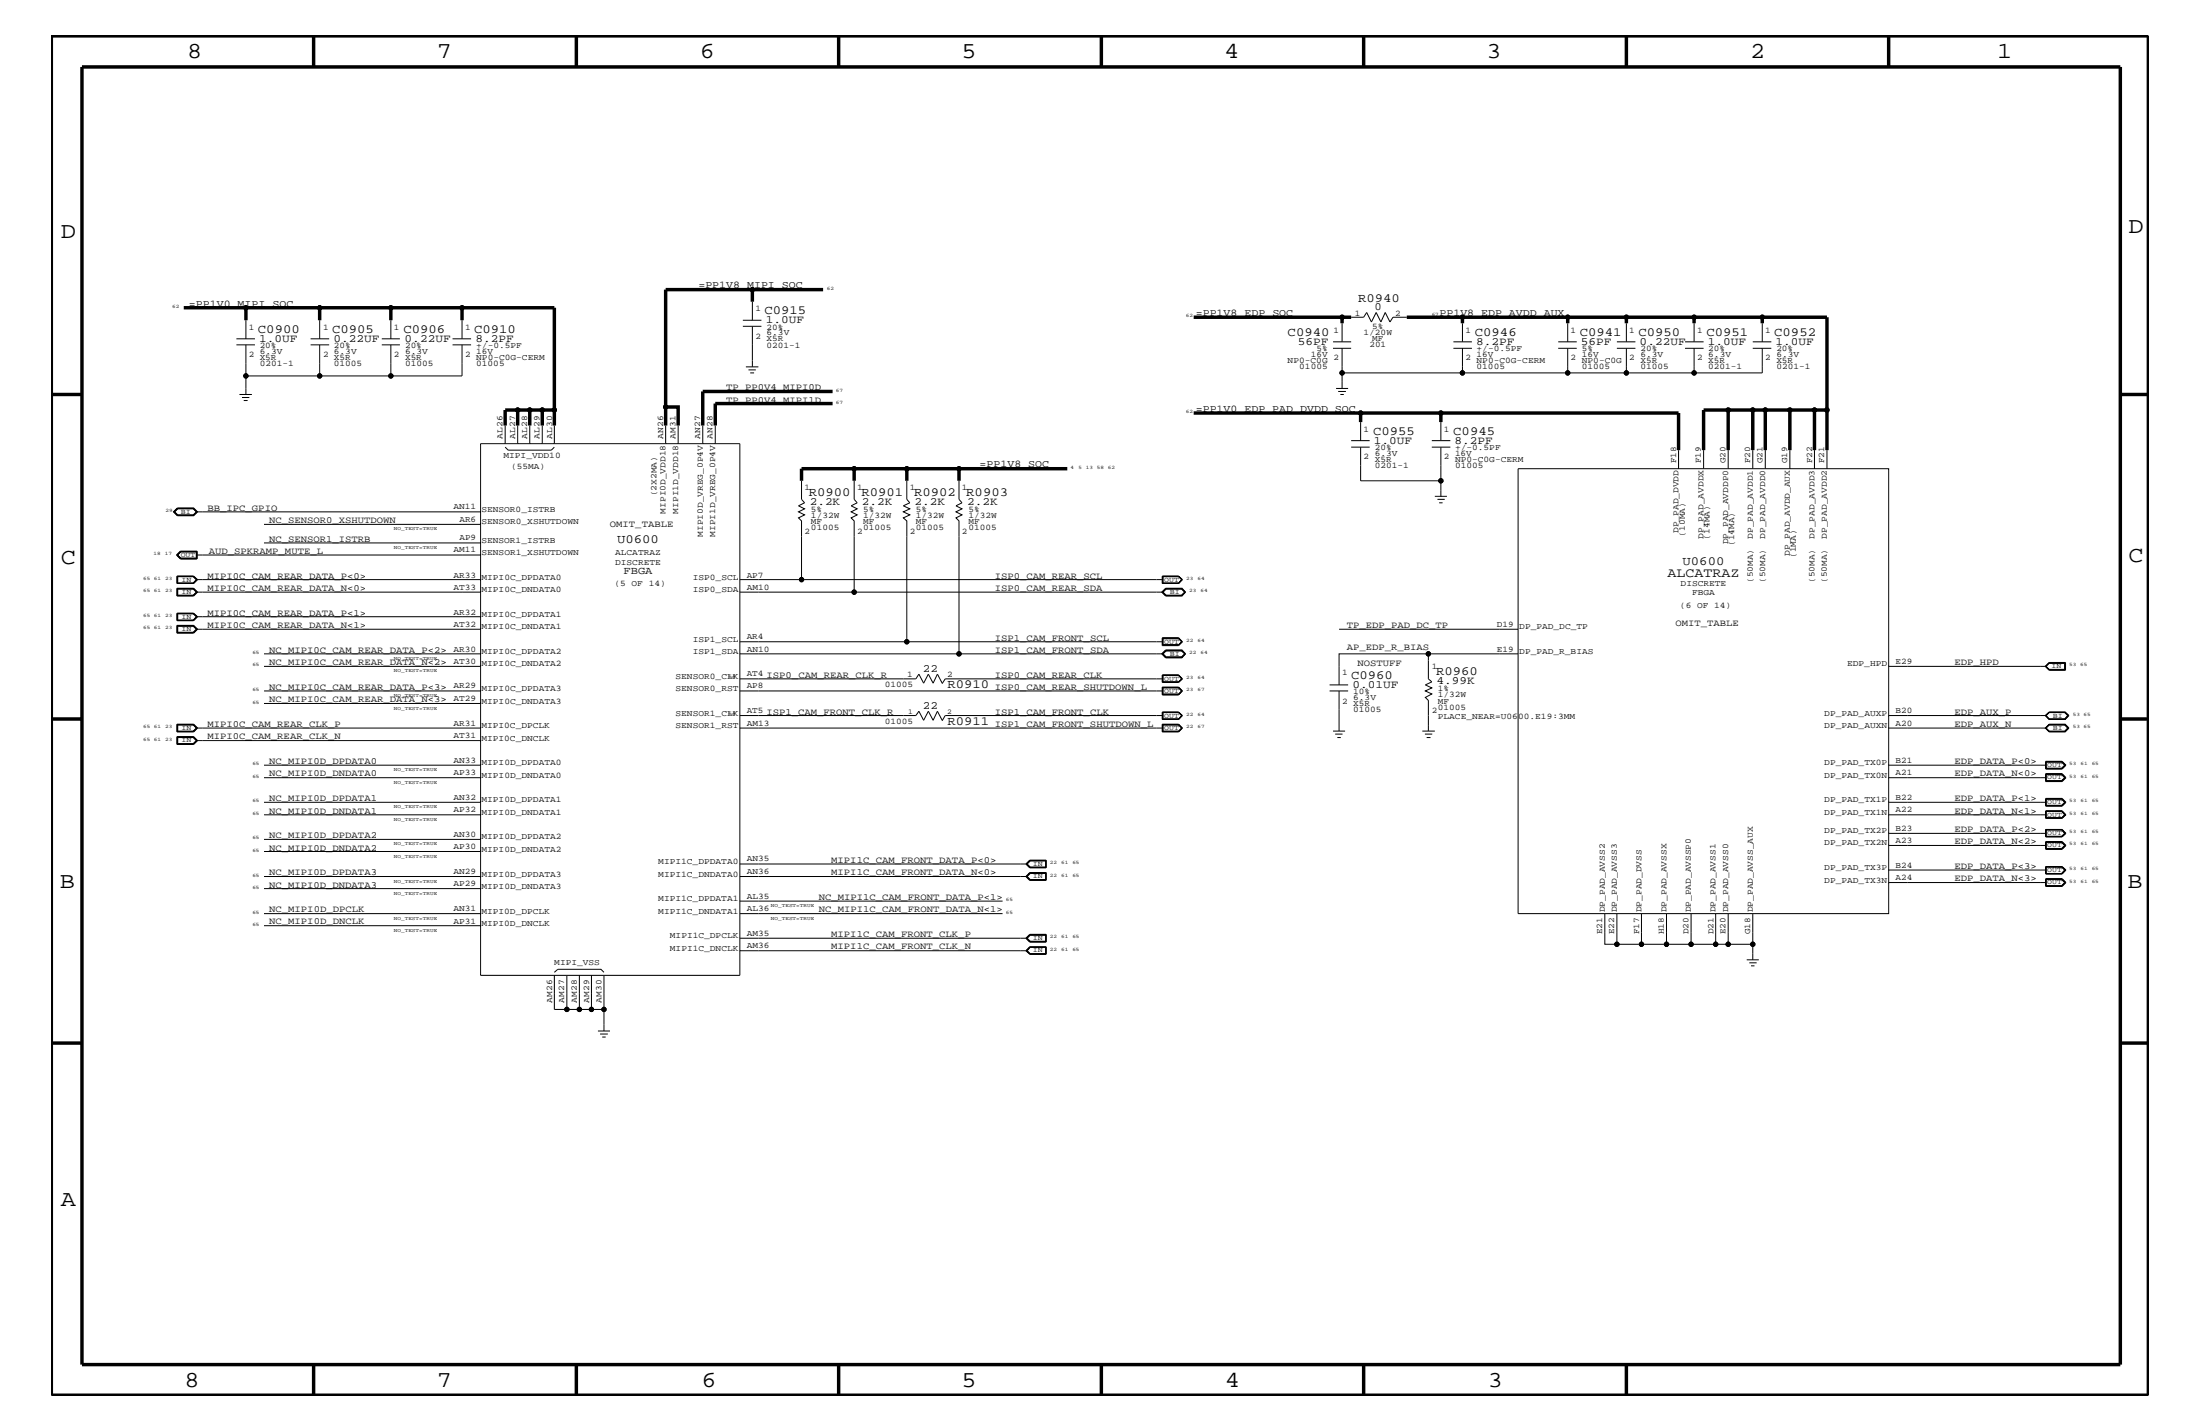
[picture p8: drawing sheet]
<svg xmlns="http://www.w3.org/2000/svg" width="432mm" height="279mm" viewBox="0 0 432 279" stroke-linecap="round" stroke-linejoin="round" font-family="sans-serif">
<g fill="none" stroke="#000" stroke-width=".2">
<path d="M147.7 59.2v3.6M46.4 66.5h3.6M46.4 67.7h3.6M47 77.4h2.4M47.5 78h1.4M47.8 78.6h.8M48.3 62.8v3.7M48.3 67.7v6.1M61 67.7h3.6M61 66.5h3.6M62.7 73.8h-14.4v3.6M62.7 62.8v3.7"/>
<path d="M62.7 67.7v6.1M74.9 66.5h3.6M74.9 67.7h3.6M76.7 62.8v3.7M76.7 67.7v6.1M88.8 66.5h3.7M88.8 67.7h3.7M90.7 62.8v3.7M90.7 67.7v6.1h-28M145.8 62.8h3.6M145.8 64h3.6M146.4 72h2.5"/>
<path d="M146.9 72.6h1.4M147.2 73.2h.8M147.7 64v8M261.6 68.3h3.6M261.6 67.1h3.6M262.2 76.2h2.4M262.7 76.8h1.5M263.1 77.4h.7M263.4 63.4v3.7M263.4 68.3v4.9M265.2 62.2h2.4l.6-.9 1 1.9 .9-1.9 .9 1.9 .9-1.9 .9 1.9 .6-1h2.7M285.3 67.1h3.6"/>
<path d="M285.3 68.3h3.6M287 68.3v4.9h20.7M287 73.2h-23.6v3M287 63.4v3.7M305.8 67.1h3.7M305.8 68.3h3.7M307.7 63.4v3.7M307.7 68.3v4.9M307.7 73.2h11.5M317.4 67.1h3.6M317.4 68.3h3.6M319.2 68.3v4.9h13.3"/>
<path d="M319.2 63.4v3.7M330.7 67.1h3.7M330.7 68.3h3.7M332.5 68.3v4.9h13.4v-4.9M332.5 63.4v3.7M344 68.3h3.7M344 67.1h3.7M345.9 63.4v3.7M94.3 87.1h50.9v104.3h-50.9zM99.2 83.5v3.6M101.6 83.5v3.6M104 83.5v3.6"/>
<path d="M106.4 83.5v3.6M108.8 83.5v3.6M108.8 87.7l-.6 .6h-8.5l-.5-.6M130.6 83.5v3.6M133.1 83.5v3.6M137.9 83.5v3.6M140.4 83.5v3.6M157.3 94.3v3.7l.6 .7-1.2 .5 1.2 .6-1.2 .6 1.2 .6-1.2 .6 .6 .6v11.5h71M167.7 94.3v3.7l.5 .7-1.1 .5 1.1 .6-1.1 .6 1.1 .6-1.1 .6 .6 .6v14h60.6M178 94.3v3.7l.6 .7-1.3 .5 1.3 .6-1.3 .6 1.3 .6-1.3 .6 .7 .6v23.7h50.3M188.2 94.3v3.7l.6 .7-1.2 .5 1.2 .6-1.2 .6 1.2 .6-1.2 .6 .6 .6v26.1h40.1M265.2 86.5h3.6"/>
<path d="M265.2 87.7h3.6M267.1 87.7v6.6h15.7v-6.6M267.1 82.8v3.7M281 87.7h3.7M281 86.5h3.7M281.6 97.4h2.4M282.1 98h1.5M282.5 98.7h.6M282.8 82.8v3.7M282.8 94.3v3.1M298 92h72.7v87.3h-72.7zM329.5 88.3v3.7"/>
<path d="M334.4 88.3v3.7M339.2 88.3v3.7M344 88.3v3.7M346.5 88.3v3.7M351.3 88.3v3.7M356.1 88.3v3.7M358.6 88.3v3.7M34 100.4l.8-.7h3.2l.8 .7-.8 .8h-3.2zM34.1 100.4l.7-.6h3.1l.8 .6-.8 .7h-3.1zM34.2 100.4l.7-.6h3l.7 .6-.7 .7h-3zM34.7 115.4h3.3l.8 .8-.8 .7h-3.3zM34.7 113h3.3l.8 .7-.8 .8h-3.3z"/>
<path d="M34.8 114.4h3.1M34.8 113v1.5M34.8 113.1h3.1M34.9 108.9l.6-.6h3v1.2h-3zM34.9 113.1v1.3M34.9 115.6h3l.6 .6-.6 .6h-3zM35.4 108.1h3.3v1.6h-3.3l-.8-.8zM35.5 108.2h3.1v1.5M35.5 108.2l-.7 .7 .7 .7h3.1M35.5 108.2l-.8 .7 .8 .8M37.9 115.5l.8 .7-.8 .7M37.9 113l.8 .7-.8 .8"/>
<path d="M37.9 115.5l.7 .7-.7 .7M37.9 113.1l.7 .6-.7 .7M37.9 113.1l.6 .6M37.9 115.5h-3.1v1.4h3.1M38.5 100.4l-.6 .6h-3l-.6-.6 .6-.6h3l.6 .6h55.8M38.5 113.7h55.8M38.5 116.2h55.8M38.5 108.9h55.8M38.5 113.7l-.6 .7M51.8 102.9h42.5M51.8 106.5h42.5M145.2 113.7h12.1"/>
<path d="M145.2 116.2h22.5M228.2 113.1h3.1M228.2 113v1.5M228.2 114.4h3.1M228.3 113.1v1.3M228.8 115.5h3.1l.8 .7-.8 .7h-3.1l-.7-.7zM228.8 115.4h3.2l.7 .8-.7 .7h-3.2l-.8-.7zM228.9 115.5h3l.7 .7-.7 .7h-3l-.7-.7zM228.9 115.6h3l.6 .6-.6 .6h-3l-.6-.6zM231.3 113l.8 .7-.8 .8M231.3 113l.7 .7M231.3 113.1l.7 .6"/>
<path d="M231.3 113.1l.6 .6-.6 .7M231.3 113h-3.2v1.5h3.2M232 113.7l-.7 .8M232 113.7l-.7 .7M34.7 120.3h3.3l.8 .7-.8 .8h-3.3zM34.7 122.7h3.3l.8 .8-.8 .7h-3.3zM34.8 120.3v1.5M34.8 121.7h3.1M34.8 120.4h3.1M34.9 120.4v1.3M34.9 122.9h3l.6 .6-.6 .6h-3zM37.9 122.8l.8 .7-.8 .6"/>
<path d="M37.9 120.3l.8 .7-.8 .8M37.9 122.8l.7 .7-.7 .6M37.9 120.4l.7 .6-.7 .7M37.9 120.4l.6 .6M37.9 122.8h-3.1v1.3h3.1M38.5 123.5h55.8M38.5 121h55.8M38.5 121l-.6 .7M51.8 130.7h42.5M51.8 128.3h42.5M51.8 135.6h42.5M51.8 138h42.5"/>
<path d="M145.2 125.9h32.8M145.2 128.3h43M145.2 133.2h34.6l.6-.9 .9 1.7 .9-1.7 .9 1.7 .9-1.7 .9 1.7M145.2 135.6h83.1M228.1 125.2h3.2l.8 .7-.8 .8h-3.2zM228.1 134.8h3.2l.8 .8-.8 .7h-3.2zM228.2 125.2h3.1l.7 .7M228.2 132.5h3.1M228.2 139.8h3.1M228.2 128.3l.7-.6h3l.7 .6-.7 .7h-3zM228.2 126.5h3.1M228.2 125.2v1.4h3.1l.7-.7"/>
<path d="M228.2 132.4v1.5M228.2 139.7v1.5M228.2 133.8h3.1M228.3 126.5v-1.2h3l.6 .6-.6 .6M228.3 132.5v1.3M228.3 135h3l.6 .6-.6 .6h-3zM228.3 139.8v1.3M228.3 133.2h-42.8l-.6 .9M228.3 128.3l.6-.6h3l.6 .6-.6 .6h-3zM231.3 132.4l.8 .8-.8 .7M231.3 139.7l.8 .7-.8 .8M231.3 125.2l.7 .7"/>
<path d="M231.3 132.4l.7 .8M231.3 132.5l.7 .7M231.3 139.7l.7 .7M231.3 139.8l.7 .6M231.3 132.5l.6 .7-.6 .6M231.3 139.8l.6 .6-.6 .7M231.3 132.4h-3.2v1.5h3.2M231.3 139.7h-3.2v1.5h3.2M232 135.6l-.7-.7h-3.1v1.4M232 125.9l-.7 .6M232 133.2l-.7 .7M232 133.2l-.7 .6"/>
<path d="M232 135.6l-.7 .6h-3.1M232 135.6l-.7 .7M232.7 128.3l-.8-.7h-3.1l-.7 .7 .7 .8M232.7 128.3l-.7-.8h-3.2l-.8 .8 .8 .8M232.7 128.3l-.8 .8h-3.1M232.7 128.3l-.7 .8h-3.2M261 134.4h3.6M261 135.6h3.6M262.8 135.6v7.8M262.8 123.5h35.2M280.3 128.3v4.9l.7 .6-1.2 .6 1.2 .6-1.2 .6 1.2 .6-1.2 .6 .5 .6v6M298 128.3h-35.2v6.1"/>
<path d="M370.7 130.7h30.9M401.4 130.7l.8-.7h3.2v1.5h-3.2zM401.5 130.7l.7-.6h3.1v1.3h-3.1zM401.6 130.7l.6-.5h3v1.1h-3zM402.2 139.7h3.1l.8 .7-.8 .8h-3.1M402.2 139.7h3.1l.7 .7-.7 .8h-3.1M402.2 139.8h3.1l.6 .6-.6 .7h-3.1M402.2 139.8h3l.6 .6-.6 .7h-3M402.2 139.7l-.8 .7 .8 .8M402.2 139.7l-.7 .7 .7 .8M402.2 139.8l-.7 .6 .7 .7M402.2 139.8l-.6 .6 .6 .7"/>
<path d="M34.7 144.5h3.3l.8 .8-.8 .8h-3.3zM34.7 142.1h3.3l.8 .8-.8 .7h-3.3zM34.8 144.5v1.5h3.1M34.8 144.6h3.1l.7 .7-.7 .7M34.9 142.3h3l.6 .6-.6 .5h-3zM34.9 144.7h3l.6 .6-.6 .6h-3zM37.9 144.5l.8 .8-.8 .7M37.9 142.2l.8 .7-.8 .6 .7-.6zM37.9 142.2h-3.1v1.3h3.1M38.5 142.9h55.8M38.5 145.3h55.8M51.8 150.1h42.5"/>
<path d="M51.8 152.6h42.5M51.8 157.4h42.5M51.8 159.9h42.5M145.2 140.4h34.6l.6-.8 .9 1.7 .9-1.7 .9 1.7 .9-1.7 .9 1.7M145.2 142.9h83.1M228.1 142.1h3.2l.8 .8-.8 .7h-3.2zM228.2 141.1h3.1M228.3 142.3h3l.6 .6-.6 .5h-3zM228.3 140.4h-42.8l-.6 1M231.3 142.2l.7 .7-.7 .6h-3.1v-1.3h3.1M232 140.4l-.7 .8M232 140.4l-.7 .7"/>
<path d="M261.6 143.4h2.4M262.1 144h1.4M262.5 144.7h.7M279.2 143.4h2.4M279.7 144h1.4M280 144.7h.8M370.7 140.4h30.9M370.7 142.9h30.9M370.7 150.1h30.9M370.7 152.6h30.9M370.7 157.4h30.9M370.7 159.9h30.9"/>
<path d="M401.5 149.5h3.2l.7 .6-.7 .7h-3.2M401.5 156.7h3.2l.7 .7-.7 .7h-3.2M401.5 149.4h3.2l.8 .7-.8 .8h-3.2zM401.5 151.8h3.2l.8 .8-.8 .8h-3.2zM401.5 156.7h3.2l.8 .7-.8 .8h-3.2zM401.6 149.5h3l.6 .6-.6 .6h-3M401.6 151.9h3l.7 .7-.7 .6M401.6 152h3l.6 .6-.6 .6M401.6 156.8h3l.6 .6-.6 .6h-3M401.6 159.2h3M401.6 149.5v1.3M401.6 151.9v1.3h3"/>
<path d="M401.6 156.7v1.4M401.6 159.2v1.3h3M402.2 142.1h3.1l.8 .8-.8 .7h-3.1l-.8-.7zM402.2 142.2h3.1l.7 .7-.7 .6h-3.1M402.2 142.2h3.1l.6 .7-.6 .6h-3.1M402.2 142.3h3l.6 .6-.6 .5h-3l-.6-.5zM402.2 142.2l-.7 .7 .7 .6M404.6 149.5l.7 .6-.7 .7M404.6 156.7l.7 .7-.7 .7M404.6 159.2l.7 .7-.7 .6M404.6 159.2l.6 .7-.6 .6M404.7 151.8l.7 .8-.7 .7h-3.2"/>
<path d="M404.7 159.1l.7 .8-.7 .6M404.7 159.1l.8 .8-.8 .6M404.7 159.1h-3.2v1.4h3.2M51.8 172h42.5M51.8 179.3h42.5M51.8 167.1h42.5M51.8 174.4h42.5M51.8 164.7h42.5M145.2 172h56.4M145.2 169.5h56.4M145.2 176.8h51.6M145.2 179.3h51.6"/>
<path d="M201.3 169.5l.8-.7h3.2v1.5h-3.2zM202.1 171.2h3.2v1.5h-3.2l-.8-.7zM202.1 171.2l-.7 .8 .7 .7h3.2M202.2 172.7l-.7-.7 .7-.7h3v1.4M202.2 168.8l-.7 .7 .7 .7M205.2 171.4h-3l-.6 .6 .6 .6h3M205.2 168.9h-3l-.6 .6 .6 .6h3M205.2 168.8v1.4M205.3 168.8h-3.2l-.7 .7 .7 .7h3.2M315 179.3v6h2.4v-6M322.2 179.3v6h-4.8M327.1 179.3v6h-4.9"/>
<path d="M331.9 179.3v6h-4.8M336.7 179.3v6h2.5v-6M344 179.3v9M370.7 163.5h30.9M370.7 165.9h30.9M370.7 170.7h30.9M370.7 173.2h30.9M401.5 165.2h3.2l.7 .7-.7 .7h-3.2M401.5 172.5h3.2l.7 .7-.7 .6h-3.2M401.5 165.1h3.2l.8 .8-.8 .7h-3.2zM401.5 172.4h3.2l.8 .8-.8 .7h-3.2zM401.6 162.8h3"/>
<path d="M401.6 165.3h3l.6 .6-.6 .6h-3M401.6 170.1h3M401.6 172.6h3l.6 .6-.6 .6h-3M401.6 162.8v1.3h3M401.6 165.2v1.4M401.6 170.1v1.3h3M401.6 172.5v1.3M404.6 162.8l.7 .7-.7 .6M404.6 165.2l.7 .7-.7 .7M404.6 170.1l.7 .6-.7 .7M404.6 172.5l.7 .7-.7 .6M404.6 162.8l.6 .7-.6 .6"/>
<path d="M404.6 170.1l.6 .6-.6 .7M404.7 162.8l.7 .7-.7 .7M404.7 170l.7 .7-.7 .8M404.7 162.8l.8 .7-.8 .7M404.7 170l.8 .7-.8 .8M404.7 162.8h-3.2v1.4h3.2M404.7 170h-3.2v1.5h3.2M51.8 181.6h42.5M108.8 190.8l.7-.6h8.4l.6 .6M108.8 191.4v6.7h2.5v-6.7M111.3 198.1h2.4M113.7 191.4v6.7h2.4v-6.7"/>
<path d="M118.5 191.4v6.7h-2.4M118.5 198.1v4.2M145.2 184.1h56.4M145.2 186.5h56.4M202.1 183.3h3.2v1.5h-3.2l-.8-.7zM202.1 185.8h3.2v1.4h-3.2M202.1 185.8l-.7 .7 .7 .7M202.1 185.8l-.8 .7 .8 .7M202.2 185.9l-.6 .6 .6 .6M202.2 185.9h3v1.2h-3M202.2 183.4l-.7 .7 .7 .7M202.2 185.9l-.7 .6 .7 .6"/>
<path d="M205.2 183.5h-3l-.6 .6 .6 .6h3M205.2 183.4v1.4M205.3 183.4h-3.2l-.7 .7 .7 .7h3.2M331.9 185.3h4.8M339.2 185.3h4.8M342.8 188.3h2.4M343.3 188.9h1.5M343.7 189.5h.7M117.4 202.3h2.3M117.8 202.9h1.5M118.2 203.5h.7"/>
<circle cx="147.7" cy="56.8" r=".42"/>
<circle cx="48.3" cy="73.8" r=".42"/>
<circle cx="48.3" cy="60.4" r=".42"/>
<circle cx="62.7" cy="73.8" r=".42"/>
<circle cx="62.7" cy="60.4" r=".42"/>
<circle cx="76.7" cy="60.4" r=".42"/>
<circle cx="76.7" cy="73.8" r=".42"/>
<circle cx="90.7" cy="60.4" r=".42"/>
<circle cx="130.6" cy="79.9" r=".42"/>
<circle cx="263.4" cy="73.2" r=".42"/>
<circle cx="263.4" cy="62.2" r=".42"/>
<circle cx="287" cy="62.2" r=".42"/>
<circle cx="287" cy="73.2" r=".42"/>
<circle cx="307.7" cy="73.2" r=".42"/>
<circle cx="307.7" cy="62.2" r=".42"/>
<circle cx="319.2" cy="73.2" r=".42"/>
<circle cx="319.2" cy="62.2" r=".42"/>
<circle cx="332.5" cy="73.2" r=".42"/>
<circle cx="332.5" cy="62.2" r=".42"/>
<circle cx="345.9" cy="62.2" r=".42"/>
<circle cx="101.6" cy="80.4" r=".42"/>
<circle cx="104" cy="80.4" r=".42"/>
<circle cx="106.4" cy="80.4" r=".42"/>
<circle cx="108.8" cy="80.4" r=".42"/>
<circle cx="167.7" cy="92" r=".42"/>
<circle cx="178" cy="92" r=".42"/>
<circle cx="188.2" cy="92" r=".42"/>
<circle cx="267.1" cy="81" r=".42"/>
<circle cx="282.8" cy="94.3" r=".42"/>
<circle cx="282.8" cy="81" r=".42"/>
<circle cx="339.2" cy="80.4" r=".42"/>
<circle cx="344" cy="80.4" r=".42"/>
<circle cx="346.5" cy="80.4" r=".42"/>
<circle cx="351.3" cy="80.4" r=".42"/>
<circle cx="356.1" cy="80.4" r=".42"/>
<circle cx="358.6" cy="80.4" r=".42"/>
<circle cx="157.3" cy="113.7" r=".42"/>
<circle cx="167.7" cy="116.2" r=".42"/>
<circle cx="178" cy="125.9" r=".42"/>
<circle cx="188.2" cy="128.3" r=".42"/>
<circle cx="280.3" cy="128.3" r=".42"/>
<circle cx="111.3" cy="198.1" r=".42"/>
<circle cx="113.7" cy="198.1" r=".42"/>
<circle cx="116.1" cy="198.1" r=".42"/>
<circle cx="118.5" cy="198.1" r=".42"/>
<circle cx="317.3" cy="185.3" r=".42"/>
<circle cx="322.2" cy="185.3" r=".42"/>
<circle cx="327.1" cy="185.3" r=".42"/>
<circle cx="331.9" cy="185.3" r=".42"/>
<circle cx="336.7" cy="185.3" r=".42"/>
<circle cx="339.2" cy="185.3" r=".42"/>
<circle cx="344" cy="185.3" r=".42"/>
</g>
<g fill="none" stroke="#000" stroke-width=".68" stroke-linecap="butt">
<path d="M10.1 7h411.6v266.8h-411.6zM16.1 13.1h400.1v254.6h-400.1zM61.6 7v6.1M113.1 7v6.1M164.6 7v6.1M216.2 7v6.1M267.6 7v6.1M319.2 7v6.1M370.7 7v6.1M147.7 56.8v2.4M161.6 56.8h-31v26.7M10.1 77.4h6"/>
<path d="M36.1 60.4h40.6M48.3 60.4v2.4M62.7 60.4v2.4M76.7 62.8v-2.4h14v2.4M90.7 60.4h18.1v23.1M130.6 79.9h2.5v3.6M163.4 79.2h-23v4.3M163.4 76.8h-25.5v6.7M234.3 62.2h30.9M263.4 62.2v1.2M276.1 62.2h31.6M287 62.2v1.2"/>
<path d="M307.7 62.2h11.5v1.2M307.7 62.2v1.2M319.2 62.2h13.3v1.2M332.5 62.2h13.4v1.2M345.9 62.2h12.7v26.1M416.2 77.4h5.5M101.6 80.4v3.1M104 80.4h-4.8v3.1M106.4 80.4h-2.4v3.1M108.8 80.4h-2.4v3.1M167.7 92h-10.4v2.3M178 92h-10.3v2.3"/>
<path d="M188.2 92h21.3M188.2 92h-10.2v2.3M188.2 92v2.3M234.3 81h32.8v1.8M267.1 81h62.4v7.3M282.8 81v1.8M339.2 80.4v7.9M344 80.4h-9.6v7.9M346.5 80.4h9.6M346.5 80.4v7.9M346.5 80.4h-2.5v7.9M351.3 80.4v7.9"/>
<path d="M358.6 80.4h-2.5v7.9M10.1 141.1h6M416.2 141.1h5.5M10.1 204.7h6M416.2 204.7h5.5M61.6 267.7v6.1M113.1 267.7v6.1M164.6 267.7v6.1M216.2 268v5.8M267.6 267.7v6.1M319.2 267.7v6.1"/>
</g>
<g fill="#000">
<circle cx="147.7" cy="56.8" r=".42"/>
<circle cx="48.3" cy="60.4" r=".42"/>
<circle cx="48.3" cy="73.8" r=".42"/>
<circle cx="62.7" cy="73.8" r=".42"/>
<circle cx="62.7" cy="60.4" r=".42"/>
<circle cx="76.7" cy="60.4" r=".42"/>
<circle cx="76.7" cy="73.8" r=".42"/>
<circle cx="90.7" cy="60.4" r=".42"/>
<circle cx="130.6" cy="79.9" r=".42"/>
<circle cx="263.4" cy="73.2" r=".42"/>
<circle cx="263.4" cy="62.3" r=".42"/>
<circle cx="287" cy="73.2" r=".42"/>
<circle cx="287" cy="62.3" r=".42"/>
<circle cx="307.7" cy="73.2" r=".42"/>
<circle cx="307.7" cy="62.3" r=".42"/>
<circle cx="319.2" cy="73.2" r=".42"/>
<circle cx="319.2" cy="62.3" r=".42"/>
<circle cx="332.5" cy="73.2" r=".42"/>
<circle cx="332.5" cy="62.3" r=".42"/>
<circle cx="345.9" cy="62.3" r=".42"/>
<circle cx="101.6" cy="80.5" r=".42"/>
<circle cx="104" cy="80.5" r=".42"/>
<circle cx="106.4" cy="80.5" r=".42"/>
<circle cx="108.8" cy="80.5" r=".42"/>
<circle cx="167.6" cy="92" r=".42"/>
<circle cx="178" cy="92" r=".42"/>
<circle cx="188.2" cy="92" r=".42"/>
<circle cx="267" cy="81.1" r=".42"/>
<circle cx="282.8" cy="81.1" r=".42"/>
<circle cx="282.8" cy="94.3" r=".42"/>
<circle cx="339.2" cy="80.5" r=".42"/>
<circle cx="344" cy="80.5" r=".42"/>
<circle cx="346.5" cy="80.5" r=".42"/>
<circle cx="351.3" cy="80.5" r=".42"/>
<circle cx="356.1" cy="80.5" r=".42"/>
<circle cx="358.6" cy="80.5" r=".42"/>
<circle cx="157.3" cy="113.7" r=".42"/>
<circle cx="167.6" cy="116.2" r=".42"/>
<circle cx="178" cy="125.9" r=".42"/>
<circle cx="188.2" cy="128.3" r=".42"/>
<circle cx="280.3" cy="128.3" r=".42"/>
<circle cx="111.3" cy="198.1" r=".42"/>
<circle cx="113.7" cy="198.1" r=".42"/>
<circle cx="116.1" cy="198.1" r=".42"/>
<circle cx="118.5" cy="198.1" r=".42"/>
<circle cx="317.3" cy="185.3" r=".42"/>
<circle cx="322.2" cy="185.3" r=".42"/>
<circle cx="327.1" cy="185.3" r=".42"/>
<circle cx="331.9" cy="185.3" r=".42"/>
<circle cx="336.7" cy="185.3" r=".42"/>
<circle cx="339.2" cy="185.3" r=".42"/>
<circle cx="344" cy="185.3" r=".42"/>
</g>
<g font-size="4.5">
<text x="36.7" y="11.5">8</text>
<text x="85.8" y="11.5">7</text>
<text x="137.3" y="11.5">6</text>
<text x="188.7" y="11.5">5</text>
<text x="240.3" y="11.5">4</text>
<text x="291.8" y="11.5">3</text>
<text x="343.5" y="11.5">2</text>
<text x="392" y="11.5">1</text>
<text x="11.9" y="46.8">D</text>
<text x="417.7" y="45.7">D</text>
<text x="11.9" y="110.6">C</text>
<text x="417.7" y="110.4">C</text>
<text x="11.8" y="174.3">B</text>
<text x="417.6" y="174.2">B</text>
<text x="11.9" y="236.7">A</text>
<text x="36.2" y="272.1">8</text>
<text x="85.8" y="272.1">7</text>
<text x="137.7" y="272.1">6</text>
<text x="188.7" y="272.1">5</text>
<text x="240.4" y="272.1">4</text>
<text x="292" y="272.1">3</text>
</g>
<text font-size="2.6" x="327.3" y="113.1">ALCATRAZ</text>
<g font-size="2.5">
<text x="266.6" y="59.2">R0940</text>
<text x="50.6" y="65.3">C0900</text>
<text x="65.2" y="65.3">C0905</text>
<text x="79.2" y="65.3">C0906</text>
<text x="93" y="65.3">C0910</text>
<text x="150" y="61.7">C0915</text>
<text x="252.7" y="65.9">C0940</text>
<text x="289.5" y="65.9">C0946</text>
<text x="310" y="65.9">C0941</text>
<text x="321.6" y="65.9">C0950</text>
<text x="334.9" y="65.9">C0951</text>
<text x="348.2" y="65.9">C0952</text>
<text x="269.5" y="85.3">C0955</text>
<text x="285.2" y="85.3">C0945</text>
<text x="158.7" y="97.3">R0900</text>
<text x="169.1" y="97.3">R0901</text>
<text x="179.4" y="97.3">R0902</text>
<text x="189.7" y="97.3">R0903</text>
<text x="121.1" y="106.5">U0600</text>
<text x="330.2" y="110.8">U0600</text>
<text x="186" y="135">R0910</text>
<text x="265.2" y="133.2">C0960</text>
<text x="281.9" y="132.4">R0960</text>
<text x="186" y="142.3">R0911</text>
</g>
<g font-size="2.2">
<text x="150.3" y="63.4">1.0UF</text>
<text x="269.8" y="60.9">0</text>
<text x="50.9" y="67.1">1.0UF</text>
<text x="65.4" y="67.1">0.22UF</text>
<text x="79.4" y="67.1">0.22UF</text>
<text x="93.3" y="67.1">8.2PF</text>
<text x="254.8" y="67.7">56PF</text>
<text x="289.7" y="67.7">8.2PF</text>
<text x="310.3" y="67.7">56PF</text>
<text x="321.8" y="67.7">0.22UF</text>
<text x="335.2" y="67.7">1.0UF</text>
<text x="348.5" y="67.7">1.0UF</text>
<text x="269.7" y="87.1">1.0UF</text>
<text x="285.5" y="87.1">8.2PF</text>
<text x="158.9" y="99.1">2.2K</text>
<text x="169.2" y="99.1">2.2K</text>
<text x="179.5" y="99.1">2.2K</text>
<text x="189.8" y="99.1">2.2K</text>
<text x="181.1" y="131.9">22</text>
<text x="265.4" y="135">0.01UF</text>
<text x="281.9" y="134.2">4.99K</text>
<text x="181.1" y="139.1">22</text>
</g>
<text font-size="2.1" x="122.4" y="112.6">FBGA</text>
<g font-size="2">
<text x="137.1" y="56.6">=PP1V8_MIPI_SOC</text>
<text x="37.1" y="60.2">=PP1V0_MIPI_SOC</text>
<text x="234.7" y="62">=PP1V8_EDP_SOC</text>
<text x="282.5" y="62">PP1V8_EDP_AVDD_AUX</text>
<text x="234.7" y="80.8">=PP1V0_EDP_PAD_DVDD_SOC</text>
<text x="192.3" y="91.7">=PP1V8_SOC</text>
</g>
<g font-size="1.9">
<text x="142.5" y="76.6">TP_PP0V4_MIPI0D</text>
<text x="142.5" y="79">TP_PP0V4_MIPI1D</text>
<text x="40.7" y="100.2">BB_IPC_GPIO</text>
<text x="52.8" y="102.6">NC_SENSOR0_XSHUTDOWN</text>
<text x="52.8" y="106.3">NC_SENSOR1_ISTRB</text>
<text x="119.7" y="103.5">OMIT_TABLE</text>
<text x="40.7" y="113.6">MIPI0C_CAM_REAR_DATA_P&lt;0&gt;</text>
<text x="41" y="108.7">AUD_SPKRAMP_MUTE_L</text>
<text x="195.2" y="113.6">ISP0_CAM_REAR_SCL</text>
<text x="40.7" y="115.9">MIPI0C_CAM_REAR_DATA_N&lt;0&gt;</text>
<text x="195.2" y="115.9">ISP0_CAM_REAR_SDA</text>
<text x="40.7" y="123.2">MIPI0C_CAM_REAR_DATA_N&lt;1&gt;</text>
<text x="40.7" y="120.8">MIPI0C_CAM_REAR_DATA_P&lt;1&gt;</text>
<text x="195.2" y="125.7">ISP1_CAM_FRONT_SCL</text>
<text x="264.3" y="123.2">TP_EDP_PAD_DC_TP</text>
<text x="328.8" y="122.9">OMIT_TABLE</text>
<text x="52.8" y="128">NC_MIPI0C_CAM_REAR_DATA_P&lt;2&gt;</text>
<text x="52.8" y="130.5">NC_MIPI0C_CAM_REAR_DATA_N&lt;2&gt;</text>
<text x="195.2" y="128">ISP1_CAM_FRONT_SDA</text>
<text x="264.3" y="127.5">AP_EDP_R_BIAS</text>
<text x="266.4" y="130.8">NOSTUFF</text>
<text x="383.6" y="130.5">EDP_HPD</text>
<text x="52.8" y="135.3">NC_MIPI0C_CAM_REAR_DATA_P&lt;3&gt;</text>
<text x="52.8" y="137.8">NC_MIPI0C_CAM_REAR_DATA_N&lt;3&gt;</text>
<text x="195.2" y="135.3">ISP0_CAM_REAR_SHUTDOWN_L</text>
<text x="195.2" y="133">ISP0_CAM_REAR_CLK</text>
<text x="40.7" y="142.6">MIPI0C_CAM_REAR_CLK_P</text>
<text x="195.2" y="142.6">ISP1_CAM_FRONT_SHUTDOWN_L</text>
<text x="195.2" y="140.2">ISP1_CAM_FRONT_CLK</text>
<text x="383.6" y="142.6">EDP_AUX_N</text>
<text x="383.6" y="140.2">EDP_AUX_P</text>
<text x="40.7" y="145.1">MIPI0C_CAM_REAR_CLK_N</text>
<text x="52.8" y="149.9">NC_MIPI0D_DPDATA0</text>
<text x="383.6" y="149.9">EDP_DATA_P&lt;0&gt;</text>
<text x="52.8" y="152.3">NC_MIPI0D_DNDATA0</text>
<text x="383.6" y="152.3">EDP_DATA_N&lt;0&gt;</text>
<text x="52.8" y="159.6">NC_MIPI0D_DNDATA1</text>
<text x="52.8" y="157.2">NC_MIPI0D_DPDATA1</text>
<text x="383.6" y="159.6">EDP_DATA_N&lt;1&gt;</text>
<text x="383.6" y="157.2">EDP_DATA_P&lt;1&gt;</text>
<text x="52.8" y="164.5">NC_MIPI0D_DPDATA2</text>
<text x="52.8" y="166.9">NC_MIPI0D_DNDATA2</text>
<text x="383.6" y="165.6">EDP_DATA_N&lt;2&gt;</text>
<text x="383.6" y="163.3">EDP_DATA_P&lt;2&gt;</text>
<text x="52.8" y="171.7">NC_MIPI0D_DPDATA3</text>
<text x="163.2" y="169.3">MIPI1C_CAM_FRONT_DATA_P&lt;0&gt;</text>
<text x="163.2" y="171.7">MIPI1C_CAM_FRONT_DATA_N&lt;0&gt;</text>
<text x="383.6" y="172.9">EDP_DATA_N&lt;3&gt;</text>
<text x="383.6" y="170.5">EDP_DATA_P&lt;3&gt;</text>
<text x="52.8" y="174.2">NC_MIPI0D_DNDATA3</text>
<text x="52.8" y="179">NC_MIPI0D_DPCLK</text>
<text x="160.7" y="176.6">NC_MIPI1C_CAM_FRONT_DATA_P&lt;1&gt;</text>
<text x="160.7" y="179">NC_MIPI1C_CAM_FRONT_DATA_N&lt;1&gt;</text>
<text x="52.8" y="181.4">NC_MIPI0D_DNCLK</text>
<text x="163.2" y="183.8">MIPI1C_CAM_FRONT_CLK_P</text>
<text x="163.2" y="186.3">MIPI1C_CAM_FRONT_CLK_N</text>
</g>
<g font-size="1.7">
<text x="48.9" y="64.7">1</text>
<text x="63.4" y="64.7">1</text>
<text x="77.3" y="64.7">1</text>
<text x="91.3" y="64.7">1</text>
<text x="148.3" y="61.1">1</text>
<text x="150.5" y="64.7">20%</text>
<text x="150.5" y="65.7">6.3V</text>
<text x="261.7" y="65.3">1</text>
<text x="265.9" y="61.9">1</text>
<text x="267.6" y="65.6">1/20W</text>
<text x="269.3" y="64.5">5%</text>
<text x="273.8" y="61.9">2</text>
<text x="287.6" y="65.3">1</text>
<text x="308.3" y="65.3">1</text>
<text x="319.8" y="65.3">1</text>
<text x="333.1" y="65.3">1</text>
<text x="346.5" y="65.3">1</text>
<text x="48.9" y="70.1">2</text>
<text x="51" y="69.4">6.3V</text>
<text x="51" y="71.8">0201-1</text>
<text x="51" y="70.6">X5R</text>
<text x="51" y="68.4">20%</text>
<text x="63.4" y="70.1">2</text>
<text x="65.5" y="70.6">X5R</text>
<text x="65.5" y="69.4">6.3V</text>
<text x="65.5" y="68.4">20%</text>
<text x="65.5" y="71.8">01005</text>
<text x="77.3" y="70.1">2</text>
<text x="79.5" y="70.6">X5R</text>
<text x="79.5" y="69.4">6.3V</text>
<text x="79.5" y="68.4">20%</text>
<text x="79.5" y="71.8">01005</text>
<text x="91.3" y="70.1">2</text>
<text x="93.5" y="69.4">16V</text>
<text x="93.5" y="70.6">NP0-C0G-CERM</text>
<text x="93.5" y="71.8">01005</text>
<text x="93.5" y="68.4">+/-0.5PF</text>
<text x="148.3" y="66.5">2</text>
<text x="150.5" y="68.2">0201-1</text>
<text x="150.5" y="67">X5R</text>
<text x="252.7" y="71.2">NP0-C0G</text>
<text x="257.3" y="70">16V</text>
<text x="258.4" y="68.9">5%</text>
<text x="261.7" y="70.7">2</text>
<text x="268.8" y="68.1">201</text>
<text x="269.3" y="66.8">MF</text>
<text x="287.6" y="70.7">2</text>
<text x="289.8" y="71.2">NP0-C0G-CERM</text>
<text x="289.8" y="68.9">+/-0.5PF</text>
<text x="289.8" y="70">16V</text>
<text x="308.3" y="70.7">2</text>
<text x="310.5" y="71.2">NP0-C0G</text>
<text x="310.5" y="68.9">5%</text>
<text x="310.5" y="70">16V</text>
<text x="319.8" y="70.7">2</text>
<text x="322" y="71.2">X5R</text>
<text x="322" y="68.9">20%</text>
<text x="322" y="70">6.3V</text>
<text x="333.1" y="70.7">2</text>
<text x="335.3" y="68.9">20%</text>
<text x="335.3" y="71.2">X5R</text>
<text x="335.3" y="70">6.3V</text>
<text x="346.5" y="70.7">2</text>
<text x="348.7" y="70">6.3V</text>
<text x="348.7" y="68.9">20%</text>
<text x="348.7" y="71.2">X5R</text>
<text x="255" y="72.4">01005</text>
<text x="289.8" y="72.4">01005</text>
<text x="310.5" y="72.4">01005</text>
<text x="322" y="72.4">01005</text>
<text x="335.3" y="72.4">0201-1</text>
<text x="348.7" y="72.4">0201-1</text>
<text x="98.6" y="86.1" transform="rotate(-90 98.6 86.1)">AL26</text>
<text x="98.8" y="89.8">MIPI_VDD10</text>
<text x="101.1" y="86.1" transform="rotate(-90 101.1 86.1)">AL27</text>
<text x="103.5" y="86.1" transform="rotate(-90 103.5 86.1)">AL28</text>
<text x="105.9" y="86.1" transform="rotate(-90 105.9 86.1)">AL29</text>
<text x="108.4" y="86.1" transform="rotate(-90 108.4 86.1)">AL30</text>
<text x="130.1" y="86.1" transform="rotate(-90 130.1 86.1)">AN26</text>
<text x="132.6" y="86.1" transform="rotate(-90 132.6 86.1)">AM31</text>
<text x="137.4" y="86.1" transform="rotate(-90 137.4 86.1)">AN27</text>
<text x="139.9" y="86.1" transform="rotate(-90 139.9 86.1)">AN28</text>
<text x="267.6" y="84.7">1</text>
<text x="269.8" y="88.3">20%</text>
<text x="269.8" y="89.4">6.3V</text>
<text x="283.4" y="84.7">1</text>
<text x="285.6" y="89.4">16V</text>
<text x="285.6" y="88.3">+/-0.5PF</text>
<text x="100.3" y="92">(55MA)</text>
<text x="267.6" y="90.1">2</text>
<text x="269.8" y="91.8">0201-1</text>
<text x="269.8" y="90.6">X5R</text>
<text x="283.4" y="90.1">2</text>
<text x="285.6" y="91.8">01005</text>
<text x="285.6" y="90.6">NP0-C0G-CERM</text>
<text x="329" y="90.9" transform="rotate(-90 329 90.9)">F18</text>
<text x="333.8" y="90.9" transform="rotate(-90 333.8 90.9)">F19</text>
<text x="338.7" y="90.9" transform="rotate(-90 338.7 90.9)">G20</text>
<text x="343.5" y="90.9" transform="rotate(-90 343.5 90.9)">F20</text>
<text x="345.9" y="90.9" transform="rotate(-90 345.9 90.9)">G21</text>
<text x="350.8" y="90.9" transform="rotate(-90 350.8 90.9)">G19</text>
<text x="355.7" y="90.9" transform="rotate(-90 355.7 90.9)">F22</text>
<text x="358.1" y="90.9" transform="rotate(-90 358.1 90.9)">F21</text>
<text x="89" y="99.9">AN11</text>
<text x="94.5" y="100.4">SENSOR0_ISTRB</text>
<text x="128.9" y="97.4" transform="rotate(-90 128.9 97.4)">(2X2MA)</text>
<text x="130.6" y="100.8" transform="rotate(-90 130.6 100.8)">MIPI0D_VDD18</text>
<text x="133.1" y="100.8" transform="rotate(-90 133.1 100.8)">MIPI1D_VDD18</text>
<text x="157.9" y="96.2">1</text>
<text x="159.2" y="101.6">1/32W</text>
<text x="159.2" y="100.4">5%</text>
<text x="168.2" y="96.2">1</text>
<text x="169.4" y="100.4">5%</text>
<text x="169.4" y="101.6">1/32W</text>
<text x="178.6" y="96.2">1</text>
<text x="179.7" y="100.4">5%</text>
<text x="179.7" y="101.6">1/32W</text>
<text x="188.8" y="96.2">1</text>
<text x="190.1" y="100.4">5%</text>
<text x="190.1" y="101.6">1/32W</text>
<text x="90.2" y="102.4">AR6</text>
<text x="90.2" y="106">AP9</text>
<text x="94.5" y="102.9">SENSOR0_XSHUTDOWN</text>
<text x="94.5" y="106.5">SENSOR1_ISTRB</text>
<text x="137.9" y="105.4" transform="rotate(-90 137.9 105.4)">MIPI0D_VREG_0P4V</text>
<text x="140.4" y="105.4" transform="rotate(-90 140.4 105.4)">MIPI1D_VREG_0P4V</text>
<text x="157.9" y="104.7">2</text>
<text x="159.2" y="102.9">MF</text>
<text x="159.2" y="104.1">01005</text>
<text x="168.2" y="104.7">2</text>
<text x="169.4" y="102.9">MF</text>
<text x="169.4" y="104.1">01005</text>
<text x="178.6" y="104.7">2</text>
<text x="179.7" y="102.9">MF</text>
<text x="179.7" y="104.1">01005</text>
<text x="188.8" y="104.7">2</text>
<text x="190.1" y="102.9">MF</text>
<text x="190.1" y="104.1">01005</text>
<text x="329.4" y="104.6" transform="rotate(-90 329.4 104.6)">DP_PAD_DVDD</text>
<text x="330.7" y="105.3" transform="rotate(-90 330.7 105.3)">(10MA)</text>
<text x="334.3" y="105.7" transform="rotate(-90 334.3 105.7)">DP_PAD_AVDDX</text>
<text x="335.5" y="105.9" transform="rotate(-90 335.5 105.9)">(14MA)</text>
<text x="339.2" y="106.8" transform="rotate(-90 339.2 106.8)">DP_PAD_AVDDP0</text>
<text x="340.4" y="107.1" transform="rotate(-90 340.4 107.1)">(14MA)</text>
<text x="344" y="105.7" transform="rotate(-90 344 105.7)">DP_PAD_AVDD1</text>
<text x="346.5" y="105.7" transform="rotate(-90 346.5 105.7)">DP_PAD_AVDD0</text>
<text x="356.1" y="105.7" transform="rotate(-90 356.1 105.7)">DP_PAD_AVDD3</text>
<text x="358.6" y="105.7" transform="rotate(-90 358.6 105.7)">DP_PAD_AVDD2</text>
<text x="89" y="113.3">AR33</text>
<text x="89" y="108.4">AM11</text>
<text x="94.5" y="108.9">SENSOR1_XSHUTDOWN</text>
<text x="94.5" y="113.7">MIPI0C_DPDATA0</text>
<text x="120.7" y="110.8">DISCRETE</text>
<text x="120.7" y="108.9">ALCATRAZ</text>
<text x="136" y="113.7">ISP0_SCL</text>
<text x="146.6" y="113.3">AP7</text>
<text x="351.3" y="109.1" transform="rotate(-90 351.3 109.1)">DP_PAD_AVDD_AUX</text>
<text x="352.5" y="109.5" transform="rotate(-90 352.5 109.5)">(1MA)</text>
<text x="89" y="115.7">AT33</text>
<text x="94.5" y="116.2">MIPI0C_DNDATA0</text>
<text x="120.6" y="115">(5 OF 14)</text>
<text x="136" y="116.2">ISP0_SDA</text>
<text x="146.6" y="115.7">AM10</text>
<text x="329.7" y="119.2">(6 OF 14)</text>
<text x="329.9" y="115">DISCRETE</text>
<text x="332.1" y="116.8">FBGA</text>
<text x="344" y="114.4" transform="rotate(-90 344 114.4)">(50MA)</text>
<text x="346.5" y="114.4" transform="rotate(-90 346.5 114.4)">(50MA)</text>
<text x="356.1" y="114.4" transform="rotate(-90 356.1 114.4)">(50MA)</text>
<text x="358.6" y="114.4" transform="rotate(-90 358.6 114.4)">(50MA)</text>
<text x="89" y="123">AT32</text>
<text x="89" y="120.6">AR32</text>
<text x="94.5" y="121">MIPI0C_DPDATA1</text>
<text x="94.5" y="123.5">MIPI0C_DNDATA1</text>
<text x="136" y="125.9">ISP1_SCL</text>
<text x="146.6" y="125.4">AR4</text>
<text x="293.8" y="123">D19</text>
<text x="298.2" y="123.5">DP_PAD_DC_TP</text>
<text x="89" y="130.2">AT30</text>
<text x="89" y="127.9">AR30</text>
<text x="94.5" y="128.3">MIPI0C_DPDATA2</text>
<text x="94.5" y="130.8">MIPI0C_DNDATA2</text>
<text x="136" y="128.3">ISP1_SDA</text>
<text x="146.6" y="127.9">AN10</text>
<text x="281" y="131.3">1</text>
<text x="293.8" y="127.9">E19</text>
<text x="298.2" y="128.3">DP_PAD_R_BIAS</text>
<text x="362.5" y="130.8">EDP_HPD</text>
<text x="372" y="130.2">E29</text>
<text x="89" y="137.5">AT29</text>
<text x="89" y="135.1">AR29</text>
<text x="94.5" y="135.6">MIPI0C_DPDATA3</text>
<text x="132.6" y="135.6">SENSOR0_RST</text>
<text x="132.6" y="133.2">SENSOR0_CLK</text>
<text x="146.6" y="132.7">AT4 ISP0_CAM_REAR_CLK_R</text>
<text x="146.6" y="135.1">AP8</text>
<text x="173.7" y="134.7">01005</text>
<text x="178.1" y="132.8">1</text>
<text x="185.9" y="132.8">2</text>
<text x="263.4" y="132.5">1</text>
<text x="265.6" y="137.3">6.3V</text>
<text x="265.6" y="136.2">10%</text>
<text x="282.2" y="136.8">1/32W</text>
<text x="282.2" y="135.6">1%</text>
<text x="89" y="142.4">AR31</text>
<text x="94.5" y="142.9">MIPI0C_DPCLK</text>
<text x="94.5" y="138">MIPI0C_DNDATA3</text>
<text x="132.6" y="142.9">SENSOR1_RST</text>
<text x="132.6" y="140.4">SENSOR1_CLK</text>
<text x="146.6" y="140">AT5 ISP1_CAM_FRONT_CLK_R</text>
<text x="146.6" y="142.4">AM13</text>
<text x="173.7" y="142">01005</text>
<text x="263.4" y="138">2</text>
<text x="265.6" y="138.5">X5R</text>
<text x="265.6" y="139.7">01005</text>
<text x="281" y="139.8">2</text>
<text x="282.2" y="139.2">01005</text>
<text x="282.2" y="138">MF</text>
<text x="282.2" y="141.1">PLACE_NEAR=U0600.E19:3MM</text>
<text x="358.1" y="142.9">DP_PAD_AUXN</text>
<text x="358.1" y="140.4">DP_PAD_AUXP</text>
<text x="372" y="142.4">A20</text>
<text x="372" y="140">B20</text>
<text x="89" y="144.8">AT31</text>
<text x="89" y="149.6">AN33</text>
<text x="94.5" y="145.3">MIPI0C_DNCLK</text>
<text x="372" y="149.6">B21</text>
<text x="89" y="152.1">AP33</text>
<text x="94.5" y="150.1">MIPI0D_DPDATA0</text>
<text x="94.5" y="152.6">MIPI0D_DNDATA0</text>
<text x="358.1" y="152.6">DP_PAD_TX0N</text>
<text x="358.1" y="150.1">DP_PAD_TX0P</text>
<text x="372" y="152.1">A21</text>
<text x="89" y="159.4">AP32</text>
<text x="89" y="156.9">AN32</text>
<text x="94.5" y="157.4">MIPI0D_DPDATA1</text>
<text x="94.5" y="159.9">MIPI0D_DNDATA1</text>
<text x="358.1" y="159.9">DP_PAD_TX1N</text>
<text x="358.1" y="157.4">DP_PAD_TX1P</text>
<text x="372" y="159.4">A22</text>
<text x="372" y="156.9">B22</text>
<text x="89" y="166.7">AP30</text>
<text x="89" y="164.2">AN30</text>
<text x="94.5" y="164.7">MIPI0D_DPDATA2</text>
<text x="94.5" y="167.1">MIPI0D_DNDATA2</text>
<text x="358.1" y="165.9">DP_PAD_TX2N</text>
<text x="358.1" y="163.5">DP_PAD_TX2P</text>
<text x="372" y="165.4">A23</text>
<text x="372" y="163">B23</text>
<text x="89" y="173.9">AP29</text>
<text x="89" y="171.5">AN29</text>
<text x="94.5" y="172">MIPI0D_DPDATA3</text>
<text x="129.2" y="169.5">MIPI1C_DPDATA0</text>
<text x="129.2" y="172">MIPI1C_DNDATA0</text>
<text x="146.6" y="171.5">AN36</text>
<text x="146.6" y="169">AN35</text>
<text x="358.1" y="173.2">DP_PAD_TX3N</text>
<text x="358.1" y="170.7">DP_PAD_TX3P</text>
<text x="372" y="172.7">A24</text>
<text x="372" y="170.3">B24</text>
<text x="89" y="178.8">AN31</text>
<text x="94.5" y="179.3">MIPI0D_DPCLK</text>
<text x="94.5" y="174.4">MIPI0D_DNDATA3</text>
<text x="129.2" y="176.8">MIPI1C_DPDATA1</text>
<text x="129.2" y="179.3">MIPI1C_DNDATA1</text>
<text x="146.6" y="178.8">AL36</text>
<text x="146.6" y="176.3">AL35</text>
<text x="315" y="179" transform="rotate(-90 315 179)">DP_PAD_AVSS2</text>
<text x="317.3" y="179" transform="rotate(-90 317.3 179)">DP_PAD_AVSS3</text>
<text x="322.2" y="179" transform="rotate(-90 322.2 179)">DP_PAD_DVSS</text>
<text x="327.1" y="179" transform="rotate(-90 327.1 179)">DP_PAD_AVSSX</text>
<text x="331.9" y="179" transform="rotate(-90 331.9 179)">DP_PAD_AVSSP0</text>
<text x="336.7" y="179" transform="rotate(-90 336.7 179)">DP_PAD_AVSS1</text>
<text x="339.2" y="179" transform="rotate(-90 339.2 179)">DP_PAD_AVSS0</text>
<text x="344" y="179" transform="rotate(-90 344 179)">DP_PAD_AVSS_AUX</text>
<text x="89" y="181.2">AP31</text>
<text x="94.5" y="181.6">MIPI0D_DNCLK</text>
<text x="131.5" y="184.1">MIPI1C_DPCLK</text>
<text x="146.6" y="183.6">AM35</text>
<text x="314.5" y="183.3" transform="rotate(-90 314.5 183.3)">E21</text>
<text x="316.8" y="183.3" transform="rotate(-90 316.8 183.3)">E22</text>
<text x="321.7" y="183.3" transform="rotate(-90 321.7 183.3)">F17</text>
<text x="326.6" y="183.3" transform="rotate(-90 326.6 183.3)">H18</text>
<text x="331.4" y="183.3" transform="rotate(-90 331.4 183.3)">D20</text>
<text x="336.3" y="183.3" transform="rotate(-90 336.3 183.3)">D21</text>
<text x="338.7" y="183.3" transform="rotate(-90 338.7 183.3)">E20</text>
<text x="343.5" y="183.3" transform="rotate(-90 343.5 183.3)">G18</text>
<text x="108.8" y="189.3">MIPI_VSS</text>
<text x="131.5" y="186.5">MIPI1C_DNCLK</text>
<text x="146.6" y="186">AM36</text>
<text x="108.4" y="196.7" transform="rotate(-90 108.4 196.7)">AM26</text>
<text x="110.7" y="196.7" transform="rotate(-90 110.7 196.7)">AM27</text>
<text x="113.2" y="196.7" transform="rotate(-90 113.2 196.7)">AM28</text>
<text x="115.7" y="196.7" transform="rotate(-90 115.7 196.7)">AM29</text>
<text x="118" y="196.7" transform="rotate(-90 118 196.7)">AM30</text>
</g>
<g font-size="1.4">
<text x="35.5" y="100.8">BI</text>
<text x="35.5" y="109.3">OUT</text>
<text x="35.6" y="116.5">IN</text>
<text x="35.6" y="114.2">IN</text>
<text x="228.5" y="114.2">OUT</text>
<text x="229.6" y="116.5">BI</text>
<text x="35.6" y="123.8">IN</text>
<text x="35.6" y="121.4">IN</text>
<text x="228.5" y="126.3">OUT</text>
<text x="229.6" y="128.7">BI</text>
<text x="402.7" y="131.1">IN</text>
<text x="228.5" y="133.5">OUT</text>
<text x="228.5" y="136">OUT</text>
<text x="35.6" y="143.2">IN</text>
<text x="178.2" y="140.1">1</text>
<text x="185.9" y="140.1">2</text>
<text x="228.5" y="140.8">OUT</text>
<text x="228.5" y="143.2">OUT</text>
<text x="402.9" y="140.8">BI</text>
<text x="402.9" y="143.2">BI</text>
<text x="35.6" y="145.7">IN</text>
<text x="401.8" y="150.5">OUT</text>
<text x="401.8" y="152.9">OUT</text>
<text x="401.8" y="157.8">OUT</text>
<text x="401.8" y="160.2">OUT</text>
<text x="401.8" y="163.9">OUT</text>
<text x="401.8" y="166.2">OUT</text>
<text x="202.7" y="172.3">IN</text>
<text x="202.7" y="169.9">IN</text>
<text x="401.8" y="171.1">OUT</text>
<text x="401.8" y="173.5">OUT</text>
<text x="202.7" y="184.4">IN</text>
<text x="202.7" y="186.9">IN</text>
</g>
<g font-size="1">
<text x="162.3" y="56.8">62</text>
<text x="33.8" y="60.4">62</text>
<text x="232.7" y="62.3">62</text>
<text x="281" y="62">67</text>
<text x="164.1" y="76.8">67</text>
<text x="164.1" y="79.2">67</text>
<text x="232.7" y="81.1">62</text>
<text x="210.1" y="92">4</text>
<text x="211.7" y="92">5</text>
<text x="213.1" y="92">13</text>
<text x="215.3" y="92">58 62</text>
<text x="32.5" y="100.4">29</text>
<text x="77.3" y="104.1">NO_TEST=TRUE</text>
<text x="77.3" y="107.7">NO_TEST=TRUE</text>
<text x="28.1" y="113.7">65 61</text>
<text x="30.1" y="108.9">18</text>
<text x="32.3" y="108.9">17</text>
<text x="32.4" y="113.7">23</text>
<text x="232.8" y="113.7">23</text>
<text x="235" y="113.7">64</text>
<text x="28.1" y="116.2">65 61</text>
<text x="32.4" y="116.2">23</text>
<text x="233.4" y="116.2">23</text>
<text x="235.6" y="116.2">64</text>
<text x="28.1" y="123.5">65 61</text>
<text x="28.1" y="121">65 61</text>
<text x="32.4" y="123.5">23</text>
<text x="32.4" y="121">23</text>
<text x="232.8" y="125.9">22</text>
<text x="235" y="125.9">64</text>
<text x="49.5" y="128.3">65</text>
<text x="49.5" y="130.8">65</text>
<text x="77.3" y="129.6">NO_TEST=TRUE</text>
<text x="77.3" y="131.9">NO_TEST=TRUE</text>
<text x="233.4" y="128.3">22</text>
<text x="235.6" y="128.3">64</text>
<text x="406.1" y="130.8">53 65</text>
<text x="49.5" y="135.6">65</text>
<text x="77.3" y="136.9">NO_TEST=TRUE</text>
<text x="143" y="133">64</text>
<text x="232.8" y="133.2">23</text>
<text x="232.8" y="135.6">23</text>
<text x="235" y="133.2">64</text>
<text x="235" y="135.6">67</text>
<text x="28.1" y="142.9">65 61</text>
<text x="32.4" y="142.9">23</text>
<text x="49.5" y="138">65</text>
<text x="77.3" y="139.2">NO_TEST=TRUE</text>
<text x="143" y="140.2">64</text>
<text x="232.8" y="140.4">22</text>
<text x="232.8" y="142.9">22</text>
<text x="235" y="140.4">64</text>
<text x="235" y="142.9">67</text>
<text x="406.8" y="140.4">53 65</text>
<text x="406.8" y="142.9">53 65</text>
<text x="28.1" y="145.3">65 61</text>
<text x="32.4" y="145.3">23</text>
<text x="49.5" y="152.6">65</text>
<text x="49.5" y="150.1">65</text>
<text x="77.3" y="153.8">NO_TEST=TRUE</text>
<text x="77.3" y="151.3">NO_TEST=TRUE</text>
<text x="406.1" y="150.1">53</text>
<text x="406.1" y="152.6">53</text>
<text x="408.3" y="150.1">61</text>
<text x="408.3" y="152.6">61</text>
<text x="410.5" y="150.1">65</text>
<text x="410.5" y="152.6">65</text>
<text x="49.5" y="159.9">65</text>
<text x="49.5" y="157.4">65</text>
<text x="77.3" y="161.1">NO_TEST=TRUE</text>
<text x="77.3" y="158.6">NO_TEST=TRUE</text>
<text x="406.1" y="157.4">53</text>
<text x="406.1" y="159.9">53</text>
<text x="408.3" y="157.4">61</text>
<text x="408.3" y="159.9">61</text>
<text x="410.5" y="157.4">65</text>
<text x="410.5" y="159.9">65</text>
<text x="49.5" y="164.7">65</text>
<text x="49.5" y="167.1">65</text>
<text x="77.3" y="165.9">NO_TEST=TRUE</text>
<text x="406.1" y="163.5">53</text>
<text x="406.1" y="165.9">53</text>
<text x="408.3" y="163.5">61</text>
<text x="408.3" y="165.9">61</text>
<text x="410.5" y="163.5">65</text>
<text x="410.5" y="165.9">65</text>
<text x="49.5" y="172">65</text>
<text x="77.3" y="168.3">NO_TEST=TRUE</text>
<text x="77.3" y="173.2">NO_TEST=TRUE</text>
<text x="206.1" y="172">22</text>
<text x="206.1" y="169.5">22</text>
<text x="208.3" y="172">61</text>
<text x="208.3" y="169.5">61</text>
<text x="210.5" y="172">65</text>
<text x="210.5" y="169.5">65</text>
<text x="406.1" y="170.7">53</text>
<text x="406.1" y="173.2">53</text>
<text x="408.3" y="170.7">61</text>
<text x="408.3" y="173.2">61</text>
<text x="410.5" y="170.7">65</text>
<text x="410.5" y="173.2">65</text>
<text x="49.5" y="174.4">65</text>
<text x="49.5" y="179.3">65</text>
<text x="77.3" y="175.6">NO_TEST=TRUE</text>
<text x="151.3" y="178">NO_TEST=TRUE</text>
<text x="197.4" y="176.8">65</text>
<text x="197.4" y="179.3">65</text>
<text x="49.5" y="181.6">65</text>
<text x="77.3" y="180.5">NO_TEST=TRUE</text>
<text x="77.3" y="182.9">NO_TEST=TRUE</text>
<text x="151.3" y="180.5">NO_TEST=TRUE</text>
<text x="206.1" y="184.1">22</text>
<text x="208.3" y="184.1">61</text>
<text x="210.5" y="184.1">65</text>
<text x="206.1" y="186.5">22</text>
<text x="208.3" y="186.5">61</text>
<text x="210.5" y="186.5">65</text>
</g>
</svg>
